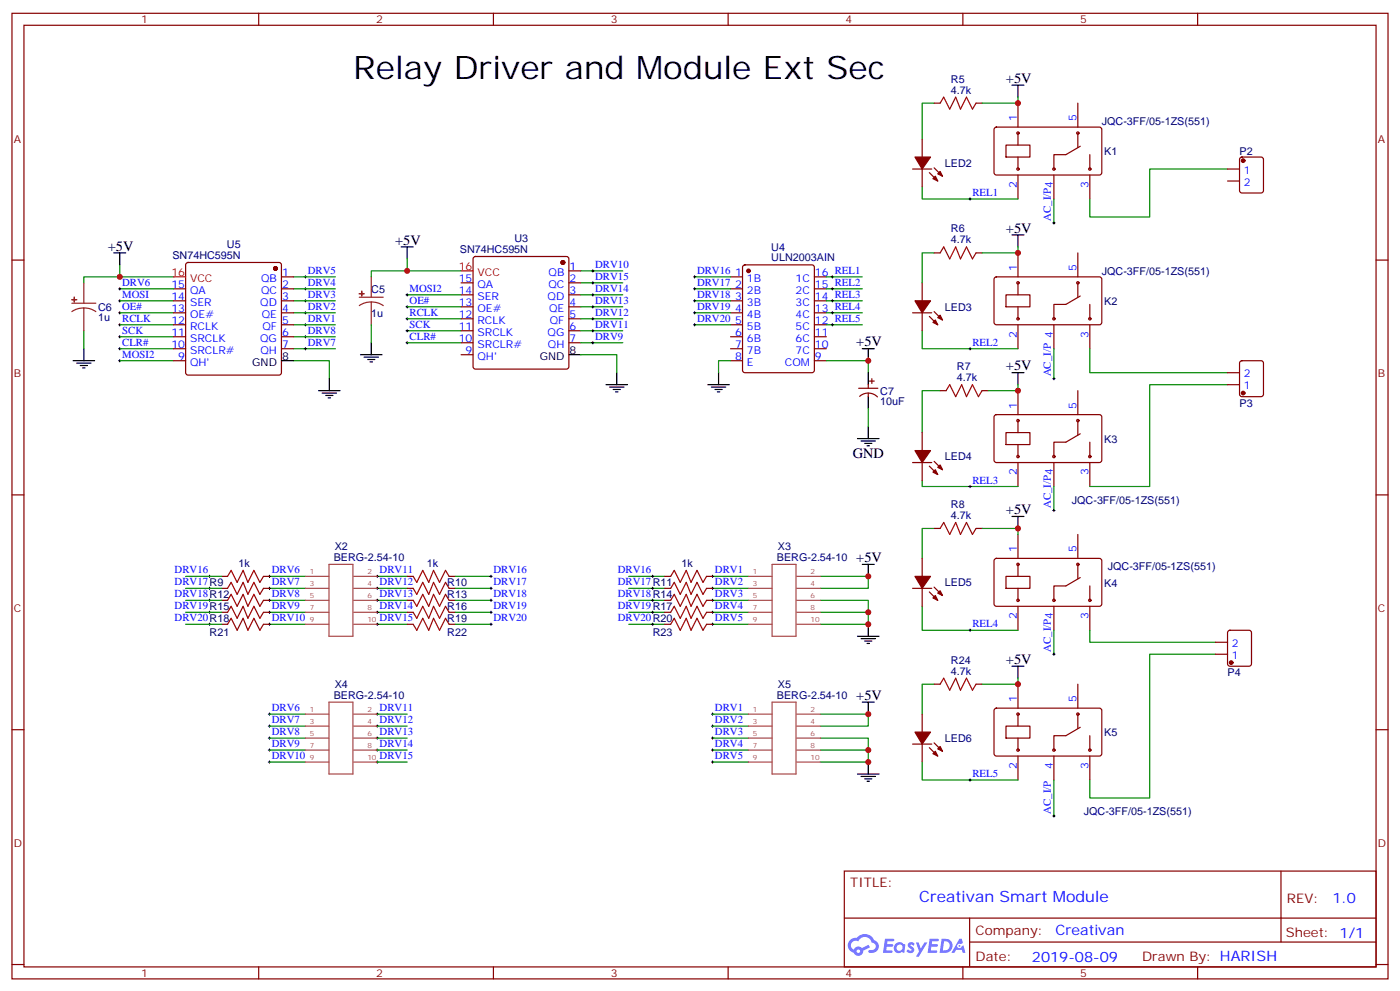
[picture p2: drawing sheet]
<svg xmlns="http://www.w3.org/2000/svg" width="412mm" height="292mm" viewBox="0 0 412 292" stroke-linecap="round" stroke-linejoin="round" font-family="sans-serif">
<g fill="none" stroke="#870000" stroke-width=".35">
<path d="M3.5 3.9h405.4v284.4h-405.4zM7.1 7.4h398.2v277.3h-398.2zM76.2 3.9v3.5M145.3 3.9v3.5M214.5 3.9v3.5M283.6 3.9v3.5M352.8 3.9v3.5M3.5 76.6h3.6M405.3 76.6h3.6M3.5 145.7h3.6M405.3 145.7h3.6M3.5 214.9h3.6"/>
<path d="M405.3 214.9h3.6M248.7 256.5h156.6v28.2h-156.6zM377.3 256.5v20.9M248.7 270.4h156.5M285.6 277.4h119.6M285.6 270.4v14.1M3.5 284h3.6M76.2 284.7v3.6M145.3 284.7v3.6M214.5 284.7v3.6M283.6 284.7v3.6M352.8 284.7v3.6"/>
<path d="M405.3 284h3.6"/>
</g>
<g fill="#5487ff">
<path d="M267.7 277.7a1.22 1.22 0 0 1 1.7 .2l-.4 .6a.47 .47 0 0 0-.3-.4 .47 .47 0 0 0-.5 .2l.1 .2a1.14 1.14 0 0 1 .8 1.8 1.14 1.14 0 0 1-1.9 0l-.2-.2 .5-.6 .7 .5a.29 .29 0 0 0 .3-.3 .29 .29 0 0 0-.2-.3 1.04 1.04 0 0 1-.6-1.7z"/>
<path d="M260.7 276.4h2.4l.3 .2-.2 .5-1.8 .1-.1 .8h1.5l.3 .4-.3 .4h-1.6l-.2 1.1h1.7l.2 .3-.2 .3-2.6 .1z"/>
<path d="M273.8 276.4h2.4l.3 .2-.1 .5-1.8 .1-.2 .8h1.6l.3 .4-.4 .4h-1.6l-.1 1.1h1.7l.2 .3-.2 .3-2.6 .1z"/>
<path d="M282.6 276.4h.7l.3 1.3-.6 .3a.69 .69 0 0 0-1 .3 .69 .69 0 0 0 .4 .9 .69 .69 0 0 0 .9-.6l.5-.2 .6 2.2h-.8l-.2-.9h-1.8l-.5 .9h-.8z"/>
<path d="M269.8 277.5h.8l.6 1.8 1.1-1.8h.9l-2.6 4.2h-.8l.9-1.5z"/>
<path d="M277.4 276.4l-.6 4.2h1.3a2.11 2.11 0 0 0 2.5-2.1 2.11 2.11 0 0 0-2.5-2.1zM278.1 277.2a1.39 1.39 0 0 1 1.7 1.4 1.39 1.39 0 0 1-1.8 1.3h-.3z"/>
<path d="M263.7 278.1a1.54 1.54 0 0 0-.1 2.1 1.54 1.54 0 0 0 2.2 .1l.6 .3 .3-2.3-.2-.3h-.4a1.49 1.49 0 0 0-2.4 .1zM264 279.1a.94 .94 0 0 1 1.8 0 .94 .94 0 0 1-1.8 0z"/>
<path d="M250.4 276.8a2.18 2.18 0 0 0 1.1 3.7 1.44 1.44 0 0 0 1.6 .9 1.44 1.44 0 0 0 1.2-1.4l2-1-.5-.8-1.9 1a1.47 1.47 0 0 0-2.4 .4 1.39 1.39 0 0 1-.7-1.9 1.39 1.39 0 0 1 2-.5 2.12 2.12 0 0 1 2.2-1.3 2.12 2.12 0 0 1 1.9 1.7 1.14 1.14 0 0 1 1.1 1.4 1.14 1.14 0 0 1-1.7 .7 .43 .43 0 0 0-.5 .4 .43 .43 0 0 0 .4 .5 1.98 1.98 0 0 0 2.5-1.2 1.98 1.98 0 0 0-1.2-2.6 3.1 3.1 0 0 0-5.3-.6l-.9 .1zM252.3 280.1a.55 .55 0 0 1 1.1 0 .55 .55 0 0 1-1.1 0z"/>
<circle cx="282.6" cy="278.5" r=".26"/>
</g>
<g fill="none" stroke="#000" stroke-width=".29">
<path d="M285.4 58.6h.7M285.8 58.2v.7M174.3 79.8h.7M174.6 79.4v.7M310.1 65.7h.7M310.4 65.3v.7M34.9 95.6h.7M34.9 92.1h.7M34.9 99.2h.7M34.9 88.6h.7M34.9 85.1h.7M35.3 84.7v.7"/>
<path d="M35.3 88.2v.7M35.3 91.8v.7M35.3 95.3v.7M35.3 98.8v.7M89.6 95.6h.7M89.6 92.1h.7M89.6 99.2h.7M89.6 88.6h.7M89.6 85.1h.7M89.6 81.5h.7M90 81.2v.7M90 84.7v.7"/>
<path d="M90 88.2v.7M90 91.8v.7M90 95.3v.7M90 98.8v.7M119.6 93.9h.7M119.6 90.3h.7M119.6 86.8h.7M119.6 97.4h.7M119.9 86.5v.7M119.9 90v.7M119.9 93.5v.7M119.9 97v.8"/>
<path d="M174.3 93.9h.7M174.3 90.3h.7M174.3 83.3h.7M174.3 86.8h.7M174.3 97.4h.7M174.6 82.9v.7M174.6 86.5v.7M174.6 90v.7M174.6 93.5v.7M174.6 97v.8M204.3 95.6h.7M204.3 92.1h.7"/>
<path d="M204.3 88.6h.7M204.3 85.1h.7M204.3 81.5h.7M204.6 81.2v.7M204.6 84.7v.7M204.6 88.2v.7M204.6 91.8v.7M204.6 95.3v.7M244.8 95.6h.7M244.8 92.1h.7M244.8 88.6h.7M244.8 85.1h.7"/>
<path d="M244.8 81.5h.7M245.2 81.2v.7M245.2 84.7v.7M245.2 88.2v.7M245.2 91.8v.7M245.2 95.3v.7M34.9 102.7h.7M34.9 106.2h.7M35.3 102.3v.7M35.3 105.9v.7M89.6 102.7h.7M90 102.3v.7"/>
<path d="M119.6 100.9h.7M119.9 100.6v.7M174.3 100.9h.7M174.6 100.6v.7M285.4 102.7h.7M285.8 102.3v.7M310.1 111.5h.7M310.4 111.2v.7M285.4 143.3h.7M285.8 142.9v.7M310.1 150.3h.7M310.4 150v.7"/>
<path d="M61.4 169.7h.7M61.4 173.2h.7M61.4 176.8h.7M61.7 169.4v.7M61.7 172.9v.7M61.7 176.4v.7M61.7 180v.7M79 169.7h.7M79 173.2h.7M79 176.8h.7M79.4 169.4v.7M79.4 172.9v.7"/>
<path d="M79.4 176.4v.7M79.4 180v.7M110.8 169.7h.7M110.8 173.2h.7M110.8 176.8h.7M111.1 169.4v.7M111.1 172.9v.7M111.1 176.4v.7M111.1 180v.7M144.3 169.7h.7M144.3 173.2h.7M144.3 176.8h.7"/>
<path d="M144.6 169.4v.7M144.6 172.9v.7M144.6 176.4v.7M144.6 180v.7M191.9 169.7h.7M191.9 173.2h.7M191.9 176.8h.7M192.3 169.4v.7M192.3 172.9v.7M192.3 176.4v.7M192.3 180v.7M209.5 169.7h.8"/>
<path d="M209.5 173.2h.8M209.5 176.8h.8M209.9 169.4v.7M209.9 172.9v.7M209.9 176.4v.7M209.9 180v.7M61.4 180.3h.7M61.4 183.8h.7M61.7 183.5v.7M79 180.3h.7M79 183.8h.7M79.4 183.5v.7"/>
<path d="M110.8 180.3h.7M110.8 183.8h.7M111.1 183.5v.7M144.3 180.3h.7M144.3 183.8h.7M144.6 183.5v.7M191.9 180.3h.7M191.9 183.8h.7M192.3 183.5v.7M209.5 180.3h.8M209.5 183.8h.8M209.9 183.5v.7"/>
<path d="M285.4 185.6h.7M285.8 185.2v.7M310.1 192.7h.7M310.4 192.3v.7M79 217.3h.7M79 213.8h.7M79 210.3h.7M79.4 209.9v.7M79.4 213.5v.7M79.4 217v.7M110.8 217.3h.7M110.8 213.8h.7"/>
<path d="M110.8 210.3h.7M111.1 209.9v.7M111.1 213.5v.7M111.1 217v.7M209.5 217.3h.8M209.5 213.8h.8M209.5 210.3h.8M209.9 209.9v.7M209.9 213.5v.7M209.9 217v.7M79 224.4h.7M79 220.9h.7"/>
<path d="M79.4 220.5v.7M79.4 224v.8M110.8 224.4h.7M110.8 220.9h.7M111.1 220.5v.7M111.1 224v.8M209.5 224.4h.8M209.5 220.9h.8M209.9 220.5v.7M209.9 224v.8M285.4 229.7h.7M285.8 229.3v.7"/>
<path d="M310.4 239.9v.7M310.1 240.3h.7"/>
</g>
<g fill="none" stroke="#008700" stroke-width=".35">
<path d="M275.2 30.4h-3.6v10.6M299.9 28.6v1.8h-10.6M271.6 55.1v3.5h28.3M310.4 58.6v7.1M361.6 49.8h-22.9v14.1h-17.7v-5.3M35.3 78v3.5h15.9M119.9 76.2v3.6h15.9M119.9 79.8h-10.5v1.7M171.1 79.8h12.3M275.2 74.5h-3.6v8.8M299.9 72.7v1.8h-10.6M24.7 97.4v5.3"/>
<path d="M35.3 81.5h-10.6v1.8M35.3 92.1h15.9M35.3 95.6h15.9M35.3 99.2h15.9M35.3 88.6h15.9M35.3 85.1h15.9M86.4 92.1h12.4M86.4 95.6h12.4M86.4 99.2h12.4M86.4 88.6h12.4M86.4 85.1h12.4M86.4 81.5h12.4"/>
<path d="M109.4 95.6v5.3M119.9 93.9h15.9M119.9 90.3h15.9M119.9 86.8h15.9M119.9 97.4h15.9M171.1 93.9h12.3M171.1 90.3h12.3M171.1 83.3h12.3M171.1 86.8h12.3M171.1 97.4h12.3M204.6 92.1h10.6M204.6 95.6h10.6"/>
<path d="M204.6 88.6h10.6M204.6 85.1h10.6M204.6 81.5h10.6M243.4 92.1h10.6M243.4 95.6h10.6M243.4 88.6h10.6M243.4 85.1h10.6M243.4 81.5h10.6M271.6 97.4v5.3h28.3M35.3 102.7h15.9M35.3 106.2h15.9M86.4 106.2h10.6v5.3"/>
<path d="M86.4 102.7h12.4M119.9 100.9h15.9M171.1 104.5h10.6v5.2M171.1 100.9h12.3M215.2 106.2h-3.5v3.5M243.4 106.2h12.4v3.5M276.9 115h-5.3v12.4M299.9 113.3v1.7h-8.9M310.4 102.7v8.8M321 102.7v7h40.6M361.6 113.3h-22.9v30h-17.7M255.8 120.3v5.3"/>
<path d="M271.6 141.5v1.8h28.3M275.2 155.6h-3.6v8.8M289.3 155.6h10.6v1.8M310.4 143.3v7M54.7 169.7h10.6M54.7 173.2h10.6M54.7 176.8h10.6M79.4 169.7h10.6M79.4 173.2h10.6M79.4 176.8h10.6M111.1 169.7h8.8M111.1 173.2h8.8"/>
<path d="M111.1 176.8h8.8M134.1 169.7h10.5M134.1 173.2h10.5M134.1 176.8h10.5M185.2 169.7h10.6M185.2 173.2h10.6M185.2 176.8h10.6M209.9 169.7h10.6M209.9 173.2h10.6M209.9 176.8h10.6M241.7 176.8h14.1v7h-14.1M241.7 169.7h14.1v3.5h-14.1"/>
<path d="M271.6 178.5v7.1h28.3M54.7 180.3h10.6M54.7 183.8h10.6M79.4 180.3h10.6M79.4 183.8h10.6M111.1 180.3h8.8M111.1 183.8h8.8M134.1 180.3h10.5M134.1 183.8h10.5M185.2 180.3h10.6M185.2 183.8h10.6M209.9 180.3h10.6"/>
<path d="M209.9 183.8h10.6M241.7 180.3h14.1M299.9 199.7v1.8h-10.6M310.4 185.6v7.1M321 185.6v3.5h37.1M358.1 192.7h-19.4v42.3h-17.7v-5.3M79.4 217.3h10.6M79.4 213.8h10.6M79.4 210.3h10.6M111.1 217.3h8.8M111.1 213.8h8.8M111.1 210.3h8.8"/>
<path d="M209.9 217.3h10.6M209.9 213.8h10.6M209.9 210.3h10.6M241.7 210.3h14.1v3.5h-14.1M241.7 217.3h14.1v7.1h-14.1M275.2 201.5h-3.6v8.8M79.4 220.9h10.6M79.4 224.4h10.6M111.1 220.9h8.8M111.1 224.4h8.8M209.9 220.9h10.6M209.9 224.4h10.6"/>
<path d="M241.7 220.9h14.1M271.6 224.4v5.3h28.3M310.4 229.7v10.6"/>
</g>
<g fill="#870000" stroke="#870000" stroke-width=".35">
<path d="M274.8 52.6l.7-.7 .7 1.4z"/>
<path d="M276.2 51.2l.7-.7 .7 1.4z"/>
<path d="M269.5 46.2h4.6l-2.5 3.6z"/>
<path d="M274.8 94.9l.7-.7 .7 1.4z"/>
<path d="M276.2 93.5l.7-.7 .7 1.4z"/>
<path d="M269.5 88.6h4.6l-2.5 3.5z"/>
<path d="M274.8 139l.7-.7 .7 1.4z"/>
<path d="M276.2 137.6l.7-.7 .7 1.4z"/>
<path d="M269.5 132.7h4.6l-2.5 3.5z"/>
<path d="M274.8 176.1l.7-.7 .7 1.4z"/>
<path d="M276.2 174.7l.7-.7 .7 1.4z"/>
<path d="M269.5 169.7h4.6l-2.5 3.5z"/>
<path d="M274.8 221.9l.7-.7 .7 1.4z"/>
<path d="M276.2 220.5l.7-.7 .7 1.4z"/>
<path d="M269.5 215.6h4.6l-2.5 3.5z"/>
<circle cx="165.8" cy="77.3" r=".53"/>
<circle cx="81.1" cy="79.1" r=".53"/>
<circle cx="220.5" cy="79.8" r=".53"/>
<circle cx="366.2" cy="47.3" r=".53"/>
<circle cx="366.2" cy="115.7" r=".53"/>
<circle cx="362.7" cy="195.1" r=".53"/>
</g>
<g fill="none" stroke="#870000" stroke-width=".35">
<path d="M275.2 30.4h1.7M287.5 30.4h1.8M293 37.6l.5-.2 30.6 .1 .5 .6-.1 13-.7 .4h-30.6l-.4-.7v-12.7zM299.9 30.4v7M299.9 39.2v3.5M317.5 30.4v7M317.5 39.2v4.2M268.8 49.8h5.7M271.6 41v5.2M271.6 49.8v5.3M273.8 50.8l2.4 2.5M275.2 49.4l2.4 2.5"/>
<path d="M296.3 42.7h7.1v3.5h-7.1zM299.9 46.2v3.6M299.9 51.5v7.1M310.4 51.5v7.1M318.2 43.1l-4.2 2.4h-3.6v4.3M321 45.5v4.3M321 51.5v7.1M361.6 49.8h3.5M361.6 53.3h3.5M365.4 46.5l.4-.3h5.7l.6 .5 .1 9.4-.5 .7h-5.9l-.6-.4-.1-9.4zM54.9 77.5l.5-.2h26.8l.5 .2 .2 .5v31.7l-.2 .5-.5 .3h-26.8l-.5-.3-.2-.5v-31.7zM139.6 75.7l.5-.2h26.8l.5 .2 .2 .5v31.8l-.3 .5-.4 .2h-26.8l-.5-.2-.3-.5v-31.8z"/>
<path d="M167.6 79.8h3.5M219 78.2l.4-.2h19.8l.6 .4 .1 30.6-.5 .7h-20l-.6-.4-.1-30.6zM275.2 74.5h1.7M287.5 74.5h1.8M299.9 74.5v7M317.5 74.5v7M51.2 85.1h3.5M51.2 88.6h3.5M51.2 92.1h3.5M51.2 95.6h3.5M51.2 99.2h3.5M82.9 81.5h3.5"/>
<path d="M82.9 85.1h3.5M82.9 88.6h3.5M82.9 92.1h3.5M82.9 95.6h3.5M82.9 99.2h3.5M135.8 83.3h3.5M135.8 86.8h3.5M135.8 90.3h3.5M135.8 93.9h3.5M135.8 97.4h3.5M167.6 83.3h3.5M167.6 86.8h3.5"/>
<path d="M167.6 90.3h3.5M167.6 93.9h3.5M167.6 97.4h3.5M215.2 81.5h3.5M215.2 85.1h3.5M215.2 88.6h3.5M215.2 92.1h3.5M215.2 95.6h3.5M215.2 99.2h3.5M239.9 81.5h3.5M239.9 85.1h3.5M239.9 88.6h3.5"/>
<path d="M239.9 92.1h3.5M239.9 95.6h3.5M239.9 99.2h3.5M268.8 92.1h5.7M271.6 83.3v5.3M271.6 92.1v5.3M273.8 93.2l2.4 2.4M275.2 91.8l2.4 2.4M293 81.7l.5-.2 30.6 .1 .5 .6-.1 13-.7 .4h-30.6l-.4-.7v-12.7zM296.3 86.8h7.1v3.5h-7.1zM299.9 83.3v3.5M299.9 90.3v3.6"/>
<path d="M299.9 95.6v7.1M310.4 95.6v7.1M317.5 83.3v4.2M318.2 87.2l-4.2 2.4h-3.6v4.3M321 89.6v4.3M321 95.6v7.1M51.2 102.7h3.5M51.2 106.2h3.5M82.9 102.7h3.5M135.8 100.9h3.5M135.8 104.5h3.5M167.6 100.9h3.5"/>
<path d="M215.2 102.7h3.5M215.2 106.2h3.5M239.9 102.7h3.5M239.9 106.2h3.5M252.9 114.3h5.7M253.2 116.7a3.8 3.8 0 0 1 5.3 .2M255.8 113.3v1M255.8 115.7v1.1M256.1 112.2h1.4M256.8 111.5v1.4M276.9 115h1.8M289.3 115h1.7"/>
<path d="M299.9 115v7.1M317.5 115v7.1M361.6 113.3h3.5M361.6 109.7h3.5M365.4 106.4l.4-.2h5.7l.6 .5 .1 9.4-.5 .6-5.9 .1-.6-.5-.1-9.4zM268.8 136.2h5.7M271.6 127.4v5.3M271.6 136.2v5.3M273.8 137.3l2.4 2.4M275.2 135.9l2.4 2.4M293 122.3l.5-.2 30.6 .1 .5 .6-.1 13-.7 .4-30.6-.1-.4-.6v-12.7zM296.3 127.4h7.1v3.5h-7.1z"/>
<path d="M299.9 123.9v3.5M299.9 130.9v3.5M299.9 136.2v7.1M310.4 136.2v7.1M317.5 123.9v4.2M318.2 127.7l-4.2 2.5h-3.6v4.2M321 130.2v4.2M321 136.2v7.1M275.2 155.6h1.7M287.5 155.6h1.8M299.9 157.4v7M317.5 157.4v7"/>
<path d="M65.3 169.7h1.7M65.3 173.2h1.7M65.3 176.8h1.7M77.6 169.7h1.8M77.6 173.2h1.8M77.6 176.8h1.8M119.9 169.7h1.8M119.9 173.2h1.8M119.9 176.8h1.8M132.3 169.7h1.8M132.3 173.2h1.8M132.3 176.8h1.8"/>
<path d="M195.8 169.7h1.8M195.8 173.2h1.8M195.8 176.8h1.8M208.1 169.7h1.8M208.1 173.2h1.8M208.1 176.8h1.8M268.8 173.2h5.7M271.6 164.4v5.3M271.6 173.2v5.3M273.8 174.3l2.4 2.5M275.2 172.9l2.4 2.5M293 164.6l.5-.2 30.6 .1 .5 .6-.1 13-.7 .4h-30.6l-.4-.7v-12.7z"/>
<path d="M296.3 169.7h7.1v3.5h-7.1zM299.9 166.2v3.5M299.9 173.2v3.6M299.9 178.5v7.1M310.4 178.5v7.1M317.5 166.2v4.2M318.2 170.1l-4.2 2.4h-3.6v4.3M321 172.5v4.3M321 178.5v7.1M65.3 180.3h1.7M65.3 183.8h1.7M77.6 180.3h1.8"/>
<path d="M77.6 183.8h1.8M119.9 180.3h1.8M119.9 183.8h1.8M132.3 180.3h1.8M132.3 183.8h1.8M195.8 180.3h1.8M195.8 183.8h1.8M208.1 180.3h1.8M208.1 183.8h1.8M358.1 192.7h3.5M358.1 189.1h3.5M361.8 185.8l.5-.2h5.6l.7 .4 .1 9.5-.5 .6-5.9 .1-.6-.5-.1-9.4z"/>
<path d="M268.8 219.1h5.7M271.6 210.3v5.3M271.6 219.1v5.3M275.2 201.5h1.7M275.2 218.8l2.4 2.4M287.5 201.5h1.8M293 208.7l.5-.2 30.6 .1 .5 .6-.1 13-.7 .4h-30.6l-.4-.7v-12.7zM296.3 213.8h7.1v3.5h-7.1zM299.9 201.5v7M299.9 210.3v3.5M299.9 217.3v3.6M317.5 201.5v7"/>
<path d="M317.5 210.3v4.2M318.2 214.2l-4.2 2.4h-3.6v4.3M321 216.6v4.3M273.8 220.2l2.4 2.4M299.9 222.6v7.1M310.4 222.6v7.1M321 222.6v7.1"/>
<circle cx="299.9" cy="39.2" r=".35"/>
<circle cx="317.5" cy="39.2" r=".35"/>
<circle cx="299.9" cy="49.8" r=".35"/>
<circle cx="310.4" cy="49.8" r=".35"/>
<circle cx="321" cy="49.8" r=".35"/>
<circle cx="299.9" cy="93.9" r=".35"/>
<circle cx="299.9" cy="83.3" r=".35"/>
<circle cx="310.4" cy="93.9" r=".35"/>
<circle cx="317.5" cy="83.3" r=".35"/>
<circle cx="321" cy="93.9" r=".35"/>
<circle cx="299.9" cy="123.9" r=".35"/>
<circle cx="299.9" cy="134.4" r=".35"/>
<circle cx="310.4" cy="134.4" r=".35"/>
<circle cx="317.5" cy="123.9" r=".35"/>
<circle cx="321" cy="134.4" r=".35"/>
<circle cx="299.9" cy="176.8" r=".35"/>
<circle cx="299.9" cy="166.2" r=".35"/>
<circle cx="310.4" cy="176.8" r=".35"/>
<circle cx="317.5" cy="166.2" r=".35"/>
<circle cx="321" cy="176.8" r=".35"/>
<circle cx="299.9" cy="210.3" r=".35"/>
<circle cx="317.5" cy="210.3" r=".35"/>
<circle cx="299.9" cy="220.9" r=".35"/>
<circle cx="310.4" cy="220.9" r=".35"/>
<circle cx="321" cy="220.9" r=".35"/>
</g>
<g fill="none" stroke="#000" stroke-width=".35">
<path d="M298.1 25.1h3.5M299.9 25.1v3.5M33.5 74.5h3.5M35.3 74.5v3.5M118.2 72.7h3.5M119.9 72.7v3.5M298.1 69.2h3.5M299.9 69.2v3.5M21.5 106.2h6.4M22.6 106.9h4.2M23.6 107.6h2.2M24.3 108.3h.7"/>
<path d="M24.7 102.7v3.5M82.9 106.2h3.5M93.8 115h6.4M94.9 115.7h4.2M96 116.5h2.1M96.7 117.2h.7M97 111.5v3.5M106.2 104.5h6.3M107.2 105.2h4.3M108.3 105.9h2.1M109 106.6h.7M109.4 100.9v3.6"/>
<path d="M167.6 104.5h3.5M178.5 113.3h6.4M179.6 114h4.2M180.6 114.7h2.1M181.3 115.4h.7M181.7 109.7v3.6M208.5 113.3h6.3M209.5 114h4.3M210.6 114.7h2.1M211.3 115.4h.7M211.7 109.7v3.6M254 102.7h3.5"/>
<path d="M255.8 102.7v3.5M255.8 109.7v3.6M255.8 116.8v3.5M298.1 109.7h3.5M299.9 109.7v3.6M252.6 129.2h6.3M253.6 129.9h4.3M254.7 130.6h2.1M255.4 131.3h.7M255.8 125.6v3.6M298.1 152.1h3.5M299.9 152.1v3.5"/>
<path d="M254 166.2h3.5M255.8 166.2v3.5M252.6 187.4h6.3M253.6 188.1h4.3M254.7 188.8h2.1M255.4 189.5h.7M255.8 183.8v3.6M298.1 196.2h3.5M299.9 196.2v3.5M254 206.8h3.5M255.8 206.8v3.5M252.6 227.9h6.3"/>
<path d="M253.6 228.6h4.3M254.7 229.3h2.1M255.4 230h.7M255.8 224.4v3.5"/>
</g>
<path d="M135.8 79.8h3.5M51.2 81.5h3.5" fill="none" stroke="#f00" stroke-width=".35"/>
<path d="M21.2 89.3h7M24.7 90.7l1.8 .2 1.7 .9M24.7 90.7l-1.9 .2-1.6 .9M24.7 83.3v6M24.7 90.7v6.7M105.8 87.5h7.1M109.4 88.9l1.8 .3 1.7 .8M109.4 88.9l-1.9 .3-1.7 .8M109.4 81.5v6M109.4 88.9v6.7" fill="none" stroke="#8c2424" stroke-width=".35"/>
<g fill="#8c2424" stroke="#8c2424" stroke-width=".35">
<path d="M105.8 86.5h1.4z"/>
<path d="M106.5 85.8l.1 1.4z"/>
<path d="M21.2 88.2l1.4 .1z"/>
<path d="M21.9 87.5v1.4z"/>
</g>
<g fill="none" stroke="#a10000" stroke-width=".35">
<path d="M276.9 30.4l1.1-1.8 1.8 3.5 1.7-3.5 1.4 3.5 1.8-3.5 1.8 3.5 1-1.7M276.9 74.5l1.1-1.8 1.8 3.5 1.7-3.5 1.4 3.5 1.8-3.5 1.8 3.5 1-1.7M278.7 115l1.1-1.7 1.7 3.5 1.8-3.5 1.4 3.5 1.8-3.5 1.7 3.5 1.1-1.8M276.9 155.6l1.1-1.8 1.8 3.6 1.7-3.6 1.4 3.6 1.8-3.6 1.8 3.6 1-1.8M67 169.7l1.1-1.7 1.7 3.5 1.8-3.5 1.4 3.5 1.8-3.5 1.8 3.5 1-1.8M67 173.2l1.1-1.7 1.7 3.5 1.8-3.5 1.4 3.5 1.8-3.5 1.8 3.5 1-1.8M67 176.8l1.1-1.8 1.7 3.5 1.8-3.5 1.4 3.5 1.8-3.5 1.8 3.5 1-1.7M121.7 176.8l1.1 1.7 1.7-3.5 1.8 3.5 1.4-3.5 1.8 3.5 1.7-3.5 1.1 1.8M121.7 173.2l1.1 1.8 1.7-3.5 1.8 3.5 1.4-3.5 1.8 3.5 1.7-3.5 1.1 1.7M121.7 169.7l1.1 1.8 1.7-3.5 1.8 3.5 1.4-3.5 1.8 3.5 1.7-3.5 1.1 1.7M197.6 176.8l1-1.8 1.8 3.5 1.7-3.5 1.5 3.5 1.7-3.5 1.8 3.5 1-1.7M197.6 173.2l1-1.7 1.8 3.5 1.7-3.5 1.5 3.5 1.7-3.5 1.8 3.5 1-1.8"/>
<path d="M197.6 169.7l1-1.7 1.8 3.5 1.7-3.5 1.5 3.5 1.7-3.5 1.8 3.5 1-1.8M67 180.3l1.1-1.8 1.7 3.6 1.8-3.6 1.4 3.6 1.8-3.6 1.8 3.6 1-1.8M67 183.8l1.1-1.7 1.7 3.5 1.8-3.5 1.4 3.5 1.8-3.5 1.8 3.5 1-1.8M121.7 183.8l1.1 1.8 1.7-3.5 1.8 3.5 1.4-3.5 1.8 3.5 1.7-3.5 1.1 1.7M121.7 180.3l1.1 1.8 1.7-3.6 1.8 3.6 1.4-3.6 1.8 3.6 1.7-3.6 1.1 1.8M197.6 183.8l1-1.7 1.8 3.5 1.7-3.5 1.5 3.5 1.7-3.5 1.8 3.5 1-1.8M197.6 180.3l1-1.8 1.8 3.6 1.7-3.6 1.5 3.6 1.7-3.6 1.8 3.6 1-1.8M276.9 201.5l1.1-1.8 1.8 3.5 1.7-3.5 1.4 3.5 1.8-3.5 1.8 3.5 1-1.7"/>
</g>
<g fill="none" stroke="#a64a4a" stroke-width=".35">
<path d="M90 169.7h6.9M90 173.2h6.9M90 176.8h6.9M96.9 166.2h7.1v21.2h-7.1zM104.2 169.7h6.9M104.2 173.2h6.9M104.2 176.8h6.9M220.5 169.7h6.9M220.5 173.2h6.9M220.5 176.8h6.9M227.4 166.2h7.1v21.2h-7.1zM234.7 169.7h7"/>
<path d="M234.7 173.2h7M234.7 176.8h7M90 180.3h6.9M90 183.8h6.9M104.2 180.3h6.9M104.2 183.8h6.9M220.5 180.3h6.9M220.5 183.8h6.9M234.7 180.3h7M234.7 183.8h7M90 210.3h6.9M90 213.8h6.9"/>
<path d="M90 217.3h6.9M96.9 206.8h7.1v21.1h-7.1zM104.2 210.3h6.9M104.2 213.8h6.9M104.2 217.3h6.9M220.5 210.3h6.9M220.5 213.8h6.9M220.5 217.3h6.9M227.4 206.8h7.1v21.1h-7.1zM234.7 210.3h7M234.7 213.8h7M234.7 217.3h7"/>
<path d="M90 220.9h6.9M90 224.4h6.9M104.2 220.9h6.9M104.2 224.4h6.9M220.5 220.9h6.9M220.5 224.4h6.9M234.7 220.9h7M234.7 224.4h7"/>
</g>
<g fill="#c00">
<circle cx="299.9" cy="201.5" r=".88"/>
<circle cx="299.9" cy="155.6" r=".88"/>
<circle cx="299.9" cy="115" r=".88"/>
<circle cx="299.9" cy="74.5" r=".88"/>
<circle cx="299.9" cy="30.4" r=".88"/>
<circle cx="35.3" cy="81.5" r=".88"/>
<circle cx="119.9" cy="79.8" r=".88"/>
<circle cx="255.8" cy="183.8" r=".88"/>
<circle cx="255.8" cy="180.3" r=".88"/>
<circle cx="255.8" cy="169.7" r=".88"/>
<circle cx="255.8" cy="210.3" r=".88"/>
<circle cx="255.8" cy="220.9" r=".88"/>
<circle cx="255.8" cy="224.4" r=".88"/>
<circle cx="255.8" cy="106.2" r=".88"/>
</g>
<text font-size="9.5" x="104.1" y="23.3">Relay Driver and Module Ext Sec</text>
<text font-size="4.6" fill="#00f" x="270.8" y="265.5">Creativan Smart Module</text>
<g font-size="4.2">
<text x="296.3" y="24.4">+5V</text>
<text x="296.3" y="68.5">+5V</text>
<text x="31.7" y="73.8">+5V</text>
<text x="116.4" y="72">+5V</text>
<text x="252.2" y="102">+5V</text>
<text x="296.3" y="109">+5V</text>
<text x="251.2" y="134.8">GND</text>
<text x="296.3" y="151.4">+5V</text>
<text x="252.2" y="165.5">+5V</text>
<text x="296.3" y="195.5">+5V</text>
<text x="252.2" y="206.1">+5V</text>
</g>
<g font-size="4.2" fill="#00f">
<text x="392.5" y="265.8">1.0</text>
<text x="310.9" y="275.3">Creativan</text>
<text x="304" y="283.1">2019-08-09</text>
</g>
<g font-size="3.9" fill="#800">
<text x="250.5" y="261.1">TITLE:</text>
<text x="379.1" y="265.8">REV:</text>
<text x="287.4" y="275.3">Company:</text>
<text x="378.7" y="275.9">Sheet: 1/1</text>
<text x="287.4" y="283">Date:</text>
<text x="336.4" y="283.1">Drawn By: HARISH</text>
</g>
<g font-size="3.2" fill="#800">
<text x="41.6" y="6.9">1</text>
<text x="110.8" y="6.9">2</text>
<text x="179.9" y="6.9">3</text>
<text x="249.1" y="6.9">4</text>
<text x="318.2" y="6.9">5</text>
<text x="4.1" y="42">A</text>
<text x="405.9" y="42">A</text>
<text x="4.1" y="111.2">B</text>
<text x="405.9" y="111.2">B</text>
<text x="4.1" y="180.3">C</text>
<text x="405.9" y="180.3">C</text>
<text x="4.1" y="249.4">D</text>
<text x="405.9" y="249.4">D</text>
<text x="41.6" y="287.7">1</text>
<text x="110.8" y="287.7">2</text>
<text x="179.9" y="287.7">3</text>
<text x="249.1" y="287.7">4</text>
<text x="318.2" y="287.7">5</text>
</g>
<g font-size="3.2" fill="#000080">
<text x="280.1" y="27.6">4.7k</text>
<text x="280.1" y="24.3">R5</text>
<text x="324.6" y="36.9">JQC-3FF/05-1ZS(551)</text>
<text x="325.3" y="45.8">K1</text>
<text x="365.1" y="45.7">P2</text>
<text x="278.3" y="49.1">LED2</text>
<text x="151.5" y="71.3">U3</text>
<text x="280.1" y="71.6">4.7k</text>
<text x="280.1" y="68.4">R6</text>
<text x="50.8" y="76.2">SN74HC595N</text>
<text x="66.8" y="73">U5</text>
<text x="135.4" y="74.5">SN74HC595N</text>
<text x="227.2" y="76.9">ULN2003AIN</text>
<text x="227.2" y="73.9">U4</text>
<text x="324.6" y="81">JQC-3FF/05-1ZS(551)</text>
<text x="109.4" y="86.3">C5</text>
<text x="325.3" y="89.9">K2</text>
<text x="28.9" y="94.7">1u</text>
<text x="28.9" y="91.5">C6</text>
<text x="109.4" y="93.4">1u</text>
<text x="278.3" y="91.5">LED3</text>
<text x="281.9" y="112.2">4.7k</text>
<text x="281.9" y="109">R7</text>
<text x="259.3" y="119.4">10uF</text>
<text x="259.3" y="116.2">C7</text>
<text x="365.1" y="119.8">P3</text>
<text x="325.3" y="130.4">K3</text>
<text x="278.3" y="135.6">LED4</text>
<text x="280.1" y="149.6">R8</text>
<text x="315.7" y="148.4">JQC-3FF/05-1ZS(551)</text>
<text x="280.1" y="152.8">4.7k</text>
<text x="98.6" y="162">X2</text>
<text x="229.1" y="162">X3</text>
<text x="70.2" y="166.9">1k</text>
<text x="98.3" y="165.1">BERG-2.54-10</text>
<text x="125.8" y="166.9">1k</text>
<text x="200.7" y="166.9">1k</text>
<text x="228.8" y="165.1">BERG-2.54-10</text>
<text x="326.3" y="167.8">JQC-3FF/05-1ZS(551)</text>
<text x="131.8" y="172.7">R10</text>
<text x="278.3" y="172.6">LED5</text>
<text x="325.3" y="172.8">K4</text>
<text x="131.8" y="179.7">R16</text>
<text x="131.8" y="176.2">R13</text>
<text x="131.8" y="183.3">R19</text>
<text x="61.7" y="187.2">R21</text>
<text x="131.8" y="187.2">R22</text>
<text x="192.3" y="187.2">R23</text>
<text x="280.1" y="195.4">R24</text>
<text x="98.6" y="202.5">X4</text>
<text x="229.1" y="202.5">X5</text>
<text x="280.1" y="198.6">4.7k</text>
<text x="361.6" y="199.2">P4</text>
<text x="98.3" y="205.7">BERG-2.54-10</text>
<text x="228.8" y="205.7">BERG-2.54-10</text>
<text x="278.3" y="218.5">LED6</text>
<text x="325.3" y="216.9">K5</text>
<text x="319.3" y="240.1">JQC-3FF/05-1ZS(551)</text>
</g>
<g font-size="3.2" fill="#00f">
<text x="299.5" y="35.7" transform="rotate(-90 299.5 35.7)">1</text>
<text x="317.1" y="35.7" transform="rotate(-90 317.1 35.7)">5</text>
<text x="366.4" y="51.2">1</text>
<text x="286.5" y="57.7">REL1</text>
<text x="299.5" y="55.3" transform="rotate(-90 299.5 55.3)">2</text>
<text x="320.7" y="55.3" transform="rotate(-90 320.7 55.3)">3</text>
<text x="366.4" y="54.7">2</text>
<text x="309.6" y="64.9" transform="rotate(-90 309.6 64.9)">AC_I/P4</text>
<text x="76.9" y="82.9">QB</text>
<text x="83.1" y="81.2">1</text>
<text x="90.7" y="80.6">DRV5</text>
<text x="135.1" y="82.9">15</text>
<text x="161.6" y="81.2">QB</text>
<text x="167.7" y="79.4">1</text>
<text x="167.7" y="82.9">2</text>
<text x="175.3" y="78.9">DRV10</text>
<text x="175.3" y="82.4">DRV15</text>
<text x="205.3" y="80.6">DRV16</text>
<text x="216.5" y="81.2">1</text>
<text x="220" y="82.9">1B</text>
<text x="234.4" y="82.9">1C</text>
<text x="240.1" y="81.2">16 REL1</text>
<text x="299.5" y="79.8" transform="rotate(-90 299.5 79.8)">1</text>
<text x="317.1" y="79.8" transform="rotate(-90 317.1 79.8)">5</text>
<text x="36" y="87.7">MOSI</text>
<text x="36" y="84.2">DRV6</text>
<text x="50.5" y="88.2">14</text>
<text x="50.5" y="84.7">15</text>
<text x="56" y="90">SER</text>
<text x="56" y="86.5">QA</text>
<text x="76.7" y="90">QD</text>
<text x="76.9" y="86.5">QC</text>
<text x="83.1" y="84.7">2</text>
<text x="83.1" y="88.2">3</text>
<text x="90.7" y="87.7">DRV3</text>
<text x="90.7" y="84.2">DRV4</text>
<text x="120.6" y="89.5">OE#</text>
<text x="120.6" y="85.9">MOSI2</text>
<text x="135.1" y="90">13</text>
<text x="135.1" y="86.5">14</text>
<text x="140.7" y="88.2">SER</text>
<text x="140.7" y="84.7">QA</text>
<text x="161.3" y="88.2">QD</text>
<text x="161.6" y="84.7">QC</text>
<text x="167.7" y="86.5">3</text>
<text x="167.7" y="90">4</text>
<text x="175.3" y="85.9">DRV14</text>
<text x="175.3" y="89.5">DRV13</text>
<text x="205.3" y="84.2">DRV17</text>
<text x="205.3" y="87.7">DRV18</text>
<text x="216.5" y="84.7">2</text>
<text x="216.5" y="88.2">3</text>
<text x="220" y="86.5">2B</text>
<text x="220" y="90">3B</text>
<text x="234.4" y="90">3C</text>
<text x="234.4" y="86.5">2C</text>
<text x="240.1" y="88.2">14 REL3</text>
<text x="240.1" y="84.7">15 REL2</text>
<text x="36" y="94.8">RCLK</text>
<text x="36" y="91.2">OE#</text>
<text x="50.5" y="95.3">12</text>
<text x="50.5" y="91.8">13</text>
<text x="56" y="93.5">OE#</text>
<text x="77.1" y="93.5">QE</text>
<text x="83.1" y="91.8">4</text>
<text x="83.1" y="95.3">5</text>
<text x="90.7" y="94.8">DRV1</text>
<text x="90.7" y="91.2">DRV2</text>
<text x="120.6" y="93">RCLK</text>
<text x="135.1" y="93.5">12</text>
<text x="140.7" y="95.3">RCLK</text>
<text x="140.7" y="91.8">OE#</text>
<text x="161.8" y="91.8">QE</text>
<text x="161.9" y="95.3">QF</text>
<text x="167.7" y="93.5">5</text>
<text x="175.3" y="93">DRV12</text>
<text x="205.3" y="91.2">DRV19</text>
<text x="205.3" y="94.8">DRV20</text>
<text x="216.5" y="91.8">4</text>
<text x="216.5" y="95.3">5</text>
<text x="220" y="93.5">4B</text>
<text x="234.4" y="93.5">4C</text>
<text x="240.1" y="95.3">12 REL5</text>
<text x="240.1" y="91.8">13 REL4</text>
<text x="36" y="101.8">CLR#</text>
<text x="36" y="98.3">SCK</text>
<text x="50.5" y="98.8">11</text>
<text x="56" y="100.6">SRCLK</text>
<text x="56" y="97">RCLK</text>
<text x="76.6" y="100.6">QG</text>
<text x="77.3" y="97">QF</text>
<text x="83.1" y="98.8">6</text>
<text x="90.7" y="101.8">DRV7</text>
<text x="90.7" y="98.3">DRV8</text>
<text x="120.6" y="100">CLR#</text>
<text x="120.6" y="96.5">SCK</text>
<text x="135.1" y="100.6">10</text>
<text x="135.1" y="97">11</text>
<text x="140.7" y="98.8">SRCLK</text>
<text x="161.3" y="98.8">QG</text>
<text x="167.7" y="97">6</text>
<text x="167.7" y="100.6">7</text>
<text x="175.3" y="96.5">DRV11</text>
<text x="175.3" y="100">DRV9</text>
<text x="216.5" y="98.8">6</text>
<text x="220" y="97">5B</text>
<text x="220" y="100.6">6B</text>
<text x="234.4" y="100.6">6C</text>
<text x="234.4" y="97">5C</text>
<text x="240.1" y="98.8">11</text>
<text x="286.5" y="101.8">REL2</text>
<text x="299.5" y="99.4" transform="rotate(-90 299.5 99.4)">2</text>
<text x="320.7" y="99.4" transform="rotate(-90 320.7 99.4)">3</text>
<text x="36" y="105.3">MOSI2</text>
<text x="50.5" y="102.3">10</text>
<text x="52.5" y="105.9">9</text>
<text x="56" y="107.6">QH'</text>
<text x="56" y="104.1">SRCLR#</text>
<text x="76.7" y="104.1">QH</text>
<text x="83.1" y="102.3">7</text>
<text x="137.2" y="104.1">9</text>
<text x="140.7" y="105.9">QH'</text>
<text x="140.7" y="102.3">SRCLR#</text>
<text x="161.4" y="102.3">QH</text>
<text x="216.5" y="102.3">7</text>
<text x="216.5" y="105.9">8</text>
<text x="220" y="104.1">7B</text>
<text x="220" y="107.6">E</text>
<text x="231.2" y="107.6">COM</text>
<text x="234.4" y="104.1">7C</text>
<text x="240.1" y="105.9">9</text>
<text x="240.1" y="102.3">10</text>
<text x="309.6" y="110.8" transform="rotate(-90 309.6 110.8)">AC_I/P 4</text>
<text x="366.4" y="111.2">2</text>
<text x="366.4" y="114.7">1</text>
<text x="299.5" y="120.3" transform="rotate(-90 299.5 120.3)">1</text>
<text x="317.1" y="120.3" transform="rotate(-90 317.1 120.3)">5</text>
<text x="286.5" y="142.4">REL3</text>
<text x="299.5" y="140" transform="rotate(-90 299.5 140)">2</text>
<text x="320.7" y="140" transform="rotate(-90 320.7 140)">3</text>
<text x="309.6" y="149.6" transform="rotate(-90 309.6 149.6)">AC_I/P4</text>
<text x="299.5" y="162.7" transform="rotate(-90 299.5 162.7)">1</text>
<text x="317.1" y="162.7" transform="rotate(-90 317.1 162.7)">5</text>
<text x="51.4" y="172.4">DRV17R9</text>
<text x="51.4" y="168.8">DRV16</text>
<text x="80.1" y="168.8">DRV6</text>
<text x="80.1" y="172.4">DRV7</text>
<text x="111.8" y="168.8">DRV11</text>
<text x="111.8" y="172.4">DRV12</text>
<text x="145.3" y="168.8">DRV16</text>
<text x="145.3" y="172.4">DRV17</text>
<text x="182" y="168.8">DRV16</text>
<text x="182" y="172.4">DRV17R11</text>
<text x="210.6" y="168.8">DRV1</text>
<text x="210.6" y="172.4">DRV2</text>
<text x="51.4" y="179.4">DRV19R15</text>
<text x="51.4" y="175.9">DRV18R12</text>
<text x="80.1" y="175.9">DRV8</text>
<text x="80.1" y="179.4">DRV9</text>
<text x="111.8" y="175.9">DRV13</text>
<text x="111.8" y="179.4">DRV14</text>
<text x="145.3" y="175.9">DRV18</text>
<text x="145.3" y="179.4">DRV19</text>
<text x="182" y="175.9">DRV18R14</text>
<text x="182" y="179.4">DRV19R17</text>
<text x="210.6" y="175.9">DRV3</text>
<text x="210.6" y="179.4">DRV4</text>
<text x="51.4" y="183">DRV20R18</text>
<text x="80.1" y="183">DRV10</text>
<text x="111.8" y="183">DRV15</text>
<text x="145.3" y="183">DRV20</text>
<text x="182" y="183">DRV20R20</text>
<text x="210.6" y="183">DRV5</text>
<text x="286.5" y="184.7">REL4</text>
<text x="299.5" y="182.3" transform="rotate(-90 299.5 182.3)">2</text>
<text x="320.7" y="182.3" transform="rotate(-90 320.7 182.3)">3</text>
<text x="309.6" y="191.9" transform="rotate(-90 309.6 191.9)">AC_I/P4</text>
<text x="362.9" y="190.5">2</text>
<text x="362.9" y="194.1">1</text>
<text x="80.1" y="209.4">DRV6</text>
<text x="111.8" y="209.4">DRV11</text>
<text x="210.6" y="209.4">DRV1</text>
<text x="299.5" y="206.8" transform="rotate(-90 299.5 206.8)">1</text>
<text x="317.1" y="206.8" transform="rotate(-90 317.1 206.8)">5</text>
<text x="80.1" y="212.9">DRV7</text>
<text x="111.8" y="212.9">DRV12</text>
<text x="210.6" y="212.9">DRV2</text>
<text x="80.1" y="220">DRV9</text>
<text x="80.1" y="216.5">DRV8</text>
<text x="111.8" y="220">DRV14</text>
<text x="111.8" y="216.5">DRV13</text>
<text x="210.6" y="220">DRV4</text>
<text x="210.6" y="216.5">DRV3</text>
<text x="80.1" y="223.5">DRV10</text>
<text x="111.8" y="223.5">DRV15</text>
<text x="210.6" y="223.5">DRV5</text>
<text x="299.5" y="226.4" transform="rotate(-90 299.5 226.4)">2</text>
<text x="310.1" y="226.4" transform="rotate(-90 310.1 226.4)">4</text>
<text x="320.7" y="226.4" transform="rotate(-90 320.7 226.4)">3</text>
<text x="286.5" y="228.8">REL5</text>
<text x="309.6" y="239.6" transform="rotate(-90 309.6 239.6)">AC_I/P</text>
</g>
<g font-size="3.2" fill="#f00">
<text x="50.5" y="81.2">16</text>
<text x="56" y="82.9">VCC</text>
<text x="135.1" y="79.4">16</text>
<text x="140.7" y="81.2">VCC</text>
</g>
<g font-size="3.2">
<text x="74.3" y="107.6">GND</text>
<text x="83.1" y="105.9">8</text>
<text x="159" y="105.9">GND</text>
<text x="167.7" y="104.1">8</text>
</g>
<g font-size="2.1" fill="#a54b4b">
<text x="91.3" y="169">1</text>
<text x="91.3" y="172.6">3</text>
<text x="108.2" y="169">2</text>
<text x="108.2" y="172.6">4</text>
<text x="221.8" y="169">1</text>
<text x="221.8" y="172.6">3</text>
<text x="238.8" y="169">2</text>
<text x="238.8" y="172.6">4</text>
<text x="91.3" y="176.1">5</text>
<text x="91.3" y="179.6">7</text>
<text x="108.2" y="176.1">6</text>
<text x="108.2" y="179.6">8</text>
<text x="221.8" y="176.1">5</text>
<text x="221.8" y="179.6">7</text>
<text x="238.8" y="176.1">6</text>
<text x="238.8" y="179.6">8</text>
<text x="91.3" y="183.1">9</text>
<text x="108.2" y="183.1">10</text>
<text x="221.8" y="183.1">9</text>
<text x="238.8" y="183.1">10</text>
<text x="91.3" y="209.6">1</text>
<text x="108.2" y="209.6">2</text>
<text x="221.8" y="209.6">1</text>
<text x="238.8" y="209.6">2</text>
<text x="91.3" y="213.1">3</text>
<text x="108.2" y="213.1">4</text>
<text x="221.8" y="213.1">3</text>
<text x="238.8" y="213.1">4</text>
<text x="91.3" y="216.7">5</text>
<text x="91.3" y="220.2">7</text>
<text x="108.2" y="216.7">6</text>
<text x="108.2" y="220.2">8</text>
<text x="221.8" y="216.7">5</text>
<text x="221.8" y="220.2">7</text>
<text x="238.8" y="216.7">6</text>
<text x="238.8" y="220.2">8</text>
<text x="91.3" y="223.7">9</text>
<text x="108.2" y="223.7">10</text>
<text x="221.8" y="223.7">9</text>
<text x="238.8" y="223.7">10</text>
</g>
</svg>
